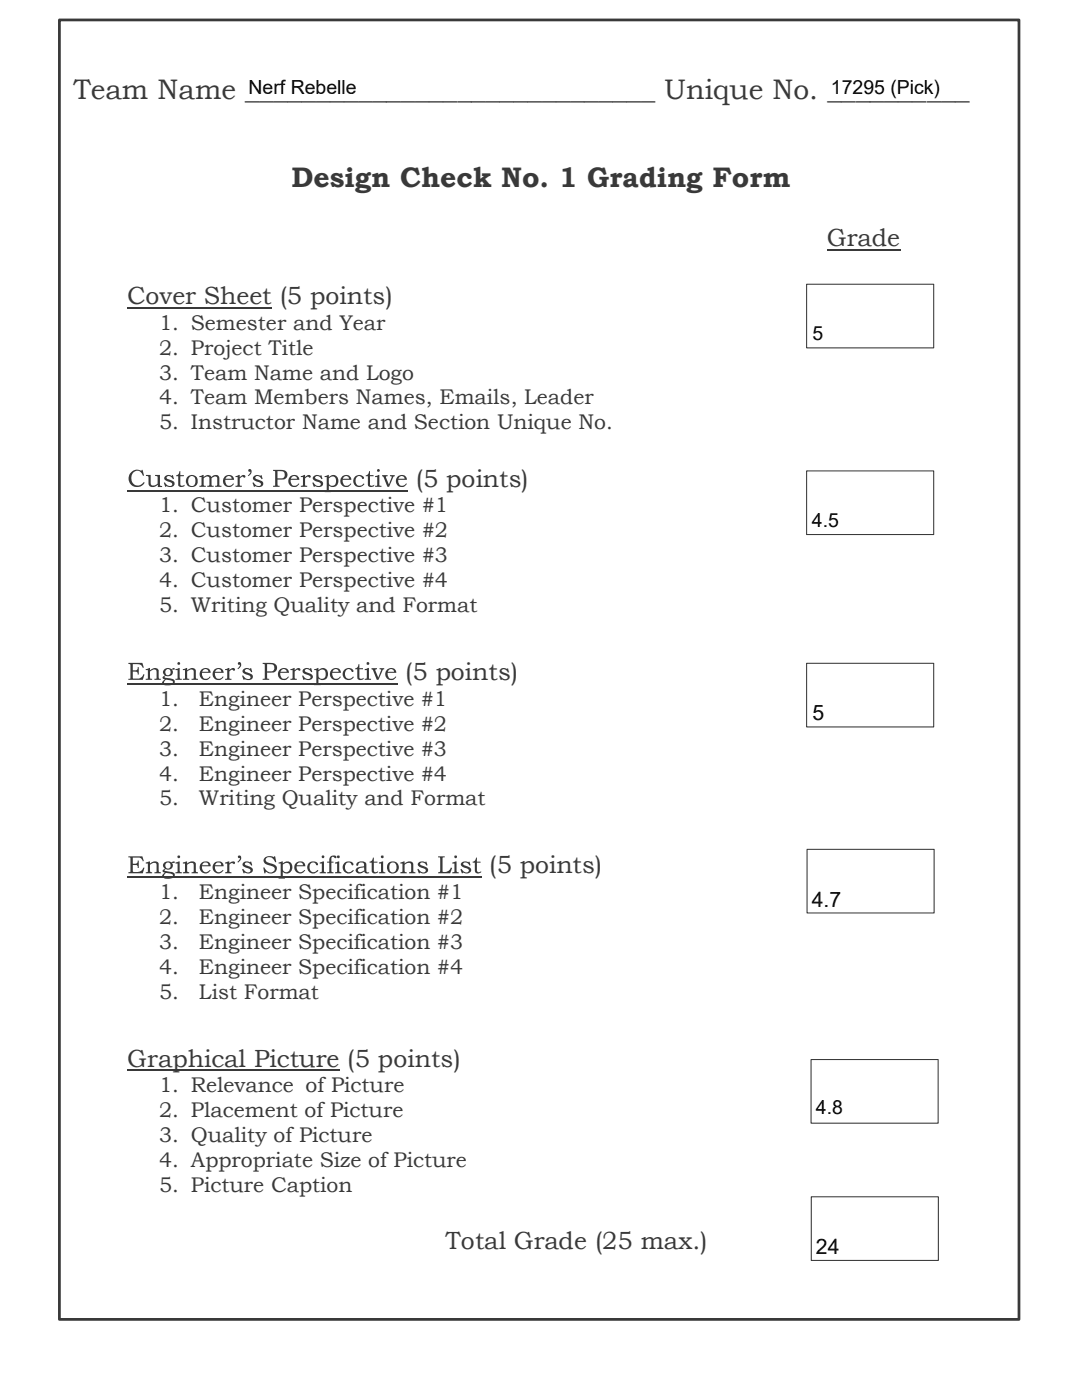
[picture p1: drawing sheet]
<svg xmlns="http://www.w3.org/2000/svg" width="216mm" height="279mm" viewBox="0 0 216 279" stroke-linecap="round" stroke-linejoin="round" font-family="sans-serif">
<path d="M165.1 49.9h14.6M25.4 61.5h28.9" fill="none" stroke="#393939" stroke-width=".34"/>
<g fill="#393939">
<path d="M26.3 94.2a1.56 1.56 0 0 1 1.9-.2l.1-.2h.1l.3 1.1-.2 .1a1.16 1.16 0 0 0-1.2-1.1 1.16 1.16 0 0 0-1.1 1.2 1.35 1.35 0 0 0 .8 1.7 1.35 1.35 0 0 0 1.7-.6l.2 .2a1.73 1.73 0 0 1-2.7 .4 1.73 1.73 0 0 1 .1-2.6z"/>
<path d="M29.1 94.8h1v1.6a.66 .66 0 0 0 .5 .6 .66 .66 0 0 0 .7-.4l.2-.1v-1.4l-.6-.1v-.2h1v2l.1 .2h.3v.2h-.8v-.5a1.14 1.14 0 0 1-1.8 .1l-.1-1.6-.1-.2h-.4z"/>
<path d="M32.9 95.1a1 1 0 0 1 1.3-.1l.3-.2 .2 .8h-.2a.72 .72 0 0 0-.5-.6 .72 .72 0 0 0-.8 .3l.2 .3 .8 .2a.69 .69 0 0 1 .6 .8 .69 .69 0 0 1-.8 .6l-.8-.2-.1 .2h-.1l-.3-.8 .2-.1a.83 .83 0 0 0 .6 .6 .83 .83 0 0 0 .9-.3l-.2-.3-1.3-.5-.1-.4z"/>
<path d="M35.8 94h.2v.8h.7v.2h-.7v1.5a.44 .44 0 0 0 .3 .5 .44 .44 0 0 0 .5-.3 .59 .59 0 0 1-.8 .5l-.4-.4v-1.8h-.5v-.1l.5-.3z"/>
<path d="M39.8 95l.8-.2v.4a.89 .89 0 0 1 1.6 0 .86 .86 0 0 1 .9-.4 .86 .86 0 0 1 .7 .7v1.3v.1h.4v.3h-1.3v-.3h.3l.1-.2v-1.2a.5 .5 0 0 0-.3-.4 .5 .5 0 0 0-.6 .2l-.2 .2v1.1a.31 .31 0 0 0 .1 .3 .31 .31 0 0 0 .3 0v.3h-1.2v-.3h.3l.1-.2v-1.1a.53 .53 0 0 0-.4-.5 .53 .53 0 0 0-.6 .2l-.2 .2v1.3l.2 .1h.3v.3h-1.3v-.3h.3l.1-.3v-1.4h-.4z"/>
<path d="M47 95l.8-.2v.5a.63 .63 0 0 1 .6-.5 .63 .63 0 0 1 .6 .3l-.3 .2a.49 .49 0 0 0-.5-.2 .49 .49 0 0 0-.4 .4v1.1a.29 .29 0 0 0 .1 .3 .29 .29 0 0 0 .4 0v.3h-1.3v-.3h.3l.1-.3v-1.4h-.4z"/>
<path d="M49.6 93.7a.53 .53 0 0 1 .6 .3 .53 .53 0 0 1-.2 .7l-.4 .3-.2-.1 .5-.5v-.3a.29 .29 0 0 1-.3-.1 .29 .29 0 0 1 0-.3z"/>
<path d="M50.6 95.1a1 1 0 0 1 1.3-.1l.3-.2 .2 .8h-.2a.72 .72 0 0 0-.5-.6 .72 .72 0 0 0-.8 .3l.2 .3 .8 .2a.69 .69 0 0 1 .6 .8 .69 .69 0 0 1-.9 .6l-.7-.2-.1 .2h-.1l-.3-.8 .2-.1a.83 .83 0 0 0 .6 .6 .83 .83 0 0 0 .9-.3l-.2-.3-1.3-.5-.1-.4z"/>
<path d="M60 95l.9-.2v.5a.63 .63 0 0 1 .5-.5 .63 .63 0 0 1 .6 .3 .21 .21 0 0 1-.1 .2 .21 .21 0 0 1-.3 0l-.3-.1-.4 .3v1.1a.28 .28 0 0 0 .1 .3 .28 .28 0 0 0 .3 0v.3h-1.3v-.3h.4l.1-.3v-1.4h-.5z"/>
<path d="M62.5 95.1a1.05 1.05 0 0 1 1.4-.1l.1-.2h.1l.2 .8h-.2a.72 .72 0 0 0-.5-.6 .72 .72 0 0 0-.7 .3v.2l.9 .3a.69 .69 0 0 1 .7 .8 .69 .69 0 0 1-.9 .6l-.7-.2-.3 .2-.3-.8 .2-.1a.83 .83 0 0 0 .6 .6 .83 .83 0 0 0 .9-.3l-.2-.3-1.2-.5-.2-.4z"/>
<path d="M70.9 95.1a1.04 1.04 0 0 1 1.7 .4l-.2 .1a.74 .74 0 0 0-.9-.5 .74 .74 0 0 0-.5 .9 .85 .85 0 0 0 .5 .9 .85 .85 0 0 0 1.1-.4l.1 .1a1.22 1.22 0 0 1-1.8 .3 1.22 1.22 0 0 1 0-1.8z"/>
<path d="M73.7 94h.1v.8h.7v.2h-.7v1.5a.44 .44 0 0 0 .4 .5 .44 .44 0 0 0 .5-.3 .61 .61 0 0 1-.9 .5l-.4-.4v-1.8h-.4v-.1l.5-.4z"/>
<path d="M76.2 94.8h1.1v.2l-.2 .1-.1 .2 .6 1.4 .5-1.4v-.2l-.3-.1v-.2h1v.2l-.3 .2-.9 2h-.3l-.8-2-.3-.2z"/>
<path d="M37 96a1.25 1.25 0 0 0 2.5 0 1.25 1.25 0 0 0-2.5 0zM37.9 95.1a.81 .81 0 0 1 .9 .2 .81 .81 0 0 1 .2 .9 .74 .74 0 0 1-.9 .8 .74 .74 0 0 1-.6-1l.2-.6z"/>
<path d="M44.9 95.1a1.2 1.2 0 0 0 0 1.8 1.2 1.2 0 0 0 1.8-.3l-.2-.1a.86 .86 0 0 1-1.1 .4 .86 .86 0 0 1-.4-1.1h1.7a1.05 1.05 0 0 0-.7-1 1.05 1.05 0 0 0-1.1 .3zM45.3 95.1a.58 .58 0 0 1 .6-.1 .58 .58 0 0 1 .3 .5h-1.2z"/>
<path d="M54.5 93.8v.2l.4 .1v2.8h-.4v.3h1.3v-.3h-.4v-1.2h.6a1 1 0 0 0 1.4-.8 1 1 0 0 0-1.2-1.1zM55.4 94h.4a.75 .75 0 0 1 1 .7 .75 .75 0 0 1-.9 .8h-.5z"/>
<path d="M57.9 95.1a1.2 1.2 0 0 0 0 1.8 1.2 1.2 0 0 0 1.8-.3l-.1-.1a.86 .86 0 0 1-1.2 .4 .86 .86 0 0 1-.4-1.1h1.7a1.05 1.05 0 0 0-.6-1 1.05 1.05 0 0 0-1.2 .3zM58.3 95.1a.58 .58 0 0 1 .6-.1 .58 .58 0 0 1 .4 .5h-1.3z"/>
<path d="M64.8 95v.2h.4v2.7l-.4 .1v.2h1.2v-.2l-.4-.1v-1a1.17 1.17 0 0 0 1.9-.6 1.17 1.17 0 0 0-1.4-1.4l-.5 .3v-.4zM65.6 95.5a.82 .82 0 0 1 1.1-.3 .82 .82 0 0 1 .3 1.1 .71 .71 0 0 1-.7 .7 .71 .71 0 0 1-.7-.7z"/>
<path d="M68.3 95.1a1.2 1.2 0 0 0 0 1.8 1.2 1.2 0 0 0 1.8-.3l-.2-.1a.86 .86 0 0 1-1.1 .4 .86 .86 0 0 1-.4-1.1h1.7a1.05 1.05 0 0 0-.7-1 1.05 1.05 0 0 0-1.1 .3zM68.7 95.1a.58 .58 0 0 1 .6-.1 .58 .58 0 0 1 .3 .5h-1.2z"/>
<path d="M75.2 93.9a.3 .3 0 0 0 .6 0 .3 .3 0 0 0-.6 0zM74.8 95v.2h.5v1.7h-.5v.3h1.3v-.3h-.3l-.1-.1v-2z"/>
<path d="M79.4 95.1a1.2 1.2 0 0 0 0 1.8 1.2 1.2 0 0 0 1.8-.3l-.2-.1a.86 .86 0 0 1-1.1 .4 .86 .86 0 0 1-.4-1.1h1.7a1.05 1.05 0 0 0-.7-1 1.05 1.05 0 0 0-1.1 .3zM79.8 95.1a.58 .58 0 0 1 .6-.1 .58 .58 0 0 1 .3 .5h-1.2z"/>
</g>
<path d="M25.4 98h56" fill="none" stroke="#393939" stroke-width=".34"/>
<g fill="#393939">
<path d="M25.6 132.3h2.8l.3 .9-.2 .1a.98 .98 0 0 0-1.2-.8h-.8v1.3l.8-.1 .2-.6h.2v1.5h-.2a.47 .47 0 0 0-.6-.6h-.4l.1 1.4a2.21 2.21 0 0 0 1.8-.4l.2-.5 .2 .1-.3 1.1h-2.9v-.2l.4-.1v-2.7l-.4-.2z"/>
<path d="M29.1 133.5l.8-.2v.5a.95 .95 0 0 1 1-.5 .95 .95 0 0 1 .8 .6v1.5l.4 .1v.2h-1.3v-.2l.4-.2v-1.1a.56 .56 0 0 0-.3-.6 .56 .56 0 0 0-.7 .2l-.3 .2v1.1l.1 .3 .4 .1v.2h-1.3v-.2l.4-.2v-1.6h-.4z"/>
<path d="M36.5 133.5l.8-.2v.5a.95 .95 0 0 1 1-.5 .95 .95 0 0 1 .8 .6v1.5l.4 .1v.2h-1.3v-.2l.5-.2v-1.1a.56 .56 0 0 0-.4-.6 .56 .56 0 0 0-.7 .2l-.3 .2v1.1l.1 .3 .4 .1v.2h-1.3v-.2l.4-.2v-1.6h-.4z"/>
<path d="M44.9 133.5l.9-.2v.5a.63 .63 0 0 1 .5-.5 .63 .63 0 0 1 .6 .3l-.3 .3a.49 .49 0 0 0-.5-.2 .49 .49 0 0 0-.3 .3v1.1a.28 .28 0 0 0 0 .4 .28 .28 0 0 0 .4 0v.2h-1.3v-.2l.4-.1v-.3v-1.4h-.4z"/>
<path d="M47.5 132.2a.53 .53 0 0 1 .7 .3 .53 .53 0 0 1-.3 .7l-.4 .4-.1-.2 .4-.5 .1-.2a.29 .29 0 0 1-.4-.1 .29 .29 0 0 1 0-.4z"/>
<path d="M48.5 133.6a1 1 0 0 1 1.4-.1l.2-.1 .2 .7-.2 .1a.72 .72 0 0 0-.5-.6 .72 .72 0 0 0-.7 .2l.2 .3 .7 .3a.69 .69 0 0 1 .6 .8 .69 .69 0 0 1-.8 .5l-.8-.2v.2h-.2l-.3-.8 .2-.1a.83 .83 0 0 0 .6 .7 .83 .83 0 0 0 .9-.3l-.2-.3-1.3-.6-.1-.4z"/>
<path d="M58 133.5l.8-.2v.5a.63 .63 0 0 1 .5-.5 .63 .63 0 0 1 .6 .3v.1a.35 .35 0 0 1-.5-.1l-.6 .4v1.1a.29 .29 0 0 0 .1 .3 .29 .29 0 0 0 .3 .1v.2h-1.2v-.2l.3-.1 .1-.3v-1.4h-.4z"/>
<path d="M60.4 133.6a1.04 1.04 0 0 1 1.4-.1l.1-.1h.2l.2 .7-.2 .1a.72 .72 0 0 0-.5-.6 .72 .72 0 0 0-.8 .2l.2 .3 .7 .3a.7 .7 0 0 1 .7 .8 .7 .7 0 0 1-.9 .5l-.7-.2-.1 .2h-.2l-.2-.8 .2-.1a.83 .83 0 0 0 .6 .7 .83 .83 0 0 0 .9-.3l-.2-.3-1.3-.6-.1-.4z"/>
<path d="M68.6 133.7a1.06 1.06 0 0 1 1.1-.4 1.06 1.06 0 0 1 .8 .7l-.2 .1a.78 .78 0 0 0-1.3-.3 .96 .96 0 0 0-.1 1.2 .96 .96 0 0 0 1.1 .4l.4-.4 .2 .1a1.21 1.21 0 0 1-1.7 .4 1.21 1.21 0 0 1-.3-1.8z"/>
<path d="M71.5 132.5h.2v.9h.7v.2h-.7v1.4a.44 .44 0 0 0 .3 .5 .44 .44 0 0 0 .6-.2 .59 .59 0 0 1-.9 .4l-.4-.2v-1.9h-.4v-.2l.4-.2z"/>
<path d="M74.1 133.4h1.1v.2h-.2l-.1 .2 .6 1.4 .6-1.5-.4-.1v-.2h1v.2l-.3 .1-.9 2h-.3l-.8-1.9-.3-.2z"/>
<path d="M32.8 133.6l-.3 .6 .4 .6-.1 .1a.37 .37 0 0 0-.4 .4 .37 .37 0 0 0 .5 .3 .58 .58 0 0 0-.5 .5 .58 .58 0 0 0 .4 .6 2.22 2.22 0 0 0 2.1-.4 .77 .77 0 0 0-.9-.9l-1.1-.2v-.2l.2-.1a.94 .94 0 0 0 1.1-.1 .94 .94 0 0 0 .2-1.2h.2a.18 .18 0 0 0 .3 0 .18 .18 0 0 0-.1-.3l-.6 .3-.5-.3h-.5zM33 134.1a.57 .57 0 0 1 1.1 0 .57 .57 0 0 1-1.1 0zM33.1 135.6l1 .2a.34 .34 0 0 1 .4 .2 .34 .34 0 0 1-.2 .4l-.4 .2a1.03 1.03 0 0 1-1.2-.4z"/>
<path d="M35.4 132.4a.28 .28 0 0 0 .5 0 .28 .28 0 0 0-.5 0zM35 133.5v.2h.4v1.7l-.4 .1v.2h1.3v-.2h-.3l-.1-.3v-1.9z"/>
<path d="M40.2 133.6a1.19 1.19 0 0 0 0 1.8 1.19 1.19 0 0 0 1.8-.3l-.1-.1a.86 .86 0 0 1-1.2 .4 .86 .86 0 0 1-.4-1.1h1.7a1.04 1.04 0 0 0-.6-1 1.04 1.04 0 0 0-1.2 .3zM40.6 133.7a.58 .58 0 0 1 .6-.1 .58 .58 0 0 1 .4 .5h-1.3z"/>
<path d="M42.8 133.6a1.2 1.2 0 0 0 0 1.8 1.2 1.2 0 0 0 1.8-.3l-.2-.1a.86 .86 0 0 1-1.1 .4 .86 .86 0 0 1-.4-1.1h1.7a1.05 1.05 0 0 0-.7-1 1.05 1.05 0 0 0-1.1 .3zM43.2 133.7a.58 .58 0 0 1 .6-.1 .58 .58 0 0 1 .4 .5h-1.3z"/>
<path d="M52.4 132.3v.2l.4 .1v2.8l-.4 .1v.2h1.3v-.2l-.4-.1v-1.2h.6a1 1 0 0 0 1.4-.8 1 1 0 0 0-1.2-1.1zM53.3 132.5h.4a.75 .75 0 0 1 1 .7 .75 .75 0 0 1-.9 .8h-.5z"/>
<path d="M55.9 133.6a1.19 1.19 0 0 0-.1 1.8 1.19 1.19 0 0 0 1.9-.3l-.2-.1a.86 .86 0 0 1-1.1 .4 .86 .86 0 0 1-.5-1.1h1.8a1.04 1.04 0 0 0-.7-1 1.04 1.04 0 0 0-1.1 .3zM56.2 133.7a.58 .58 0 0 1 .6-.1 .58 .58 0 0 1 .4 .5h-1.2z"/>
<path d="M62.7 133.5v.2h.4v2.7l-.4 .1v.2h1.3v-.2a.29 .29 0 0 1-.4 0 .29 .29 0 0 1-.1-.3v-.8a1.17 1.17 0 0 0 1.9-.6 1.17 1.17 0 0 0-1.3-1.4l-.6 .3v-.4zM63.5 134a.83 .83 0 0 1 1.2-.3 .83 .83 0 0 1 .3 1.1 .71 .71 0 0 1-.8 .7 .71 .71 0 0 1-.7-.7z"/>
<path d="M66.2 133.6a1.19 1.19 0 0 0 0 1.8 1.19 1.19 0 0 0 1.8-.3l-.1-.1a.86 .86 0 0 1-1.2 .4 .86 .86 0 0 1-.4-1.1h1.7a1.04 1.04 0 0 0-.6-1 1.04 1.04 0 0 0-1.2 .3zM66.6 133.7a.58 .58 0 0 1 .6-.1 .58 .58 0 0 1 .4 .5h-1.3z"/>
<path d="M73.1 132.4a.3 .3 0 0 0 .6 0 .3 .3 0 0 0-.6 0zM72.8 133.5v.2h.4v1.6l-.1 .2h-.3v.2h1.2v-.2l-.4-.1v-2.1z"/>
<path d="M77.3 133.6a1.19 1.19 0 0 0 0 1.8 1.19 1.19 0 0 0 1.8-.3l-.2-.1a.86 .86 0 0 1-1.1 .4 .86 .86 0 0 1-.5-1.1h1.8a1.04 1.04 0 0 0-.7-1 1.04 1.04 0 0 0-1.1 .3zM77.6 133.7a.58 .58 0 0 1 .7-.1 .58 .58 0 0 1 .3 .5h-1.2z"/>
</g>
<path d="M25.4 136.5h53.9" fill="none" stroke="#393939" stroke-width=".34"/>
<g fill="#393939">
<path d="M25.6 170.9h2.8l.3 .9-.2 .1a.9 .9 0 0 0-1.2-.7h-.8v1.2l.8-.1 .2-.6h.2v1.5h-.2a.45 .45 0 0 0-.1-.4 .45 .45 0 0 0-.5-.2h-.4l.1 1.4a1.94 1.94 0 0 0 1.8-.4l.2-.5 .2 .1-.3 1.1h-2.9v-.2l.4-.2v-2.6l-.1-.2h-.3z"/>
<path d="M29.1 172.1l.8-.2v.4a1.05 1.05 0 0 1 1.8 .1v1.5l.4 .2v.2h-1.3v-.2l.4-.2v-1.1a.55 .55 0 0 0-.3-.6 .55 .55 0 0 0-.7 .2l-.3 .2v1.1l.2 .3 .3 .1v.2h-1.3v-.2l.4-.2v-1.6h-.4z"/>
<path d="M36.5 172.1l.8-.2v.4a1.05 1.05 0 0 1 1.8 .1v1.5l.4 .2v.2h-1.3v-.2l.5-.2v-1.1a.55 .55 0 0 0-.4-.6 .55 .55 0 0 0-.7 .2l-.3 .2v1.1l.2 .3 .3 .1v.2h-1.3v-.2l.4-.2v-1.6h-.4z"/>
<path d="M44.9 172.1l.9-.2v.4a.58 .58 0 0 1 .5-.4 .58 .58 0 0 1 .6 .4 .32 .32 0 0 1-.6 0l-.5 .3v1.1a.29 .29 0 0 0 .1 .3 .29 .29 0 0 0 .3 .1v.2h-1.3v-.2l.4-.1v-.3v-1.4h-.4z"/>
<path d="M47.5 170.8a.54 .54 0 0 1 .7 .4 .54 .54 0 0 1-.4 .6l-.3 .4-.1-.2 .4-.5 .1-.3a.27 .27 0 0 1-.4 0 .27 .27 0 0 1 0-.4z"/>
<path d="M48.5 172.2a1.14 1.14 0 0 1 1.4-.1l.2-.1 .2 .7-.2 .1a.71 .71 0 0 0-.5-.6 .71 .71 0 0 0-.7 .2v.2a1.93 1.93 0 0 1 1.6 1 1.02 1.02 0 0 1-1.7 .5v.2h-.2l-.3-.8 .2-.1a.92 .92 0 0 0 1.5 .5l-.2-.5-1.3-.6-.1-.3z"/>
<path d="M52.8 171.2a1.64 1.64 0 0 1 1.8-.1l.1-.2h.2l.2 1.1-.2 .1a1.07 1.07 0 0 0-.7-1 1.07 1.07 0 0 0-1.2 .4 .68 .68 0 0 0 .7 .7l.6 .2a.99 .99 0 0 1 1 1.1 .99 .99 0 0 1-1.3 .8l-.5-.1-.5-.3v.4h-.3l-.2-1.2h.2a1.14 1.14 0 0 0 .9 .9 1.14 1.14 0 0 0 1.2-.4v-.3l-.2-.3-1.1-.4a.86 .86 0 0 1-.8-.5 .86 .86 0 0 1 .1-.9z"/>
<path d="M61.6 172.3a1.09 1.09 0 0 1 1.9 .3l-.3 .1a.72 .72 0 0 0-.9-.6 .72 .72 0 0 0-.5 1 .86 .86 0 0 0 .5 .9 .86 .86 0 0 0 1.1-.4l.1 .1a1.22 1.22 0 0 1-1.7 .4 1.22 1.22 0 0 1-.2-1.8z"/>
<path d="M66 170.9a.69 .69 0 0 1 1.1 .2 .37 .37 0 0 1-.6-.1h-.2l-.2 .3v.7h.4v.2h-.4v1.5l.1 .3 .3 .1v.2h-1.2v-.2l.4-.2v-1.7h-.4v-.2h.4v-.7z"/>
<path d="M68.6 172.3a1.08 1.08 0 0 1 1.9 .3l-.2 .1a.76 .76 0 0 0-.9-.5 .76 .76 0 0 0-.6 .9 .86 .86 0 0 0 .6 .9 .86 .86 0 0 0 1-.4l.2 .1a1.22 1.22 0 0 1-1.7 .4 1.22 1.22 0 0 1-.3-1.8z"/>
<path d="M74.4 171.2h.2v.8h.7v.2h-.7v1.4a.45 .45 0 0 0 .3 .5 .45 .45 0 0 0 .5-.2 .65 .65 0 0 1-.7 .4 .65 .65 0 0 1-.5-.6v-1.5h-.5v-.2l.5-.3z"/>
<path d="M79.9 172.1l.8-.2v.4a1.05 1.05 0 0 1 1.8 .1v1.5l.4 .2v.2h-1.3v-.2l.3-.1 .1-.1v-1.1a.62 .62 0 0 0-.4-.6 .62 .62 0 0 0-.7 .3l-.2 .1v1.3l.2 .1 .3 .1v.2h-1.3v-.2l.4-.2v-1.6h-.4z"/>
<path d="M83.5 172.2a1.2 1.2 0 0 1 1.4-.1l.2-.1 .2 .7-.2 .1a.71 .71 0 0 0-.5-.6 .71 .71 0 0 0-.8 .2l.1 .2a1.88 1.88 0 0 1 1.5 1 .99 .99 0 0 1-1.6 .5l-.2 .2-.3-.8 .2-.1a.92 .92 0 0 0 1.4 .5l.1-.3-.2-.2-1.3-.6-.1-.3z"/>
<path d="M87.4 170.9h1.3v.2l-.4 .1v2.7a1.12 1.12 0 0 0 1.7-.8l.2 .1-.4 1.1h-2.4v-.2l.4-.1v-.2v-2.4v-.3h-.4z"/>
<path d="M92.1 172.2a1.2 1.2 0 0 1 1.4-.1l.2-.1 .2 .7-.2 .1a.71 .71 0 0 0-.5-.6 .71 .71 0 0 0-.8 .2l.1 .2a1.88 1.88 0 0 1 1.5 1 .99 .99 0 0 1-1.6 .5l-.2 .2-.3-.8 .2-.1a.92 .92 0 0 0 1.4 .5v-.3l-.1-.2-1.3-.6-.2-.3z"/>
<path d="M95 171.2h.2v.8h.7v.2h-.7v1.4a.45 .45 0 0 0 .3 .5 .45 .45 0 0 0 .5-.2 .65 .65 0 0 1-.7 .4 .65 .65 0 0 1-.6-.6v-1.5h-.4v-.2l.5-.3z"/>
<path d="M32.8 172.2l-.3 .5 .4 .7a.39 .39 0 0 0-.4 .4 .39 .39 0 0 0 .4 .4 .58 .58 0 0 0-.5 .5 .58 .58 0 0 0 .4 .6 1.99 1.99 0 0 0 2.1-.5 .73 .73 0 0 0-.9-.8l-1.1-.2v-.2l.2-.2a.93 .93 0 0 0 1.1 0 .93 .93 0 0 0 .2-1.2h.2a.19 .19 0 0 0 .3 0 .19 .19 0 0 0-.1-.3 .19 .19 0 0 0-.2 0l-.4 .2-.5-.2h-.5zM33 172.7a.57 .57 0 0 1 1.1 0 .57 .57 0 0 1-1.1 0zM33.1 174.2l1.4 .3a.53 .53 0 0 1-.2 .6 .53 .53 0 0 1-.6 .1 .74 .74 0 0 1-.9-.6z"/>
<path d="M35.4 171a.28 .28 0 0 0 .5 0 .28 .28 0 0 0-.5 0zM35 172.1v.2h.4v1.6l-.4 .2v.2h1.3v-.2l-.3-.1-.1-.2v-1.9z"/>
<path d="M40.1 172.3a1.2 1.2 0 0 0 .2 1.8 1.2 1.2 0 0 0 1.7-.4l-.1-.1a.86 .86 0 0 1-1.2 .4 .86 .86 0 0 1-.4-1.1h1.7a1.06 1.06 0 0 0-.7-1 1.06 1.06 0 0 0-1.2 .4zM40.6 172.2a.6 .6 0 0 1 .6 0 .6 .6 0 0 1 .4 .5h-1.3z"/>
<path d="M42.8 172.2a1.2 1.2 0 0 0 0 1.8 1.2 1.2 0 0 0 1.8-.3l-.2-.1a.86 .86 0 0 1-1.1 .4 .86 .86 0 0 1-.4-1.1h1.7a1.04 1.04 0 0 0-.6-1 1.04 1.04 0 0 0-1.2 .3zM43.2 172.2a.6 .6 0 0 1 .6 0 .6 .6 0 0 1 .4 .5h-1.3z"/>
<path d="M55.6 172.1v.2h.4v2.7l-.4 .1v.2h1.3v-.2h-.4l-.1-.2v-.9a1.17 1.17 0 0 0 1.9-.5 1.17 1.17 0 0 0-1.2-1.6l-.7 .4v-.4zM56.4 172.6a.82 .82 0 0 1 1.1-.3 .82 .82 0 0 1 .3 1.1 .71 .71 0 0 1-.7 .7 .71 .71 0 0 1-.7-.7z"/>
<path d="M59 172.3a1.2 1.2 0 0 0 .2 1.8 1.2 1.2 0 0 0 1.7-.4l-.2-.1a.86 .86 0 0 1-1.1 .4 .86 .86 0 0 1-.4-1.1h1.7a1.06 1.06 0 0 0-.7-1 1.06 1.06 0 0 0-1.2 .4zM59.5 172.2a.6 .6 0 0 1 .6 0 .6 .6 0 0 1 .4 .5h-1.3z"/>
<path d="M64.2 171a.28 .28 0 0 0 .5 0 .28 .28 0 0 0-.5 0zM63.8 172.1v.2h.4v1.6v.1l-.4 .1v.2h1.3v-.2l-.5-.2v-2z"/>
<path d="M67.2 171a.3 .3 0 0 0 .6 0 .3 .3 0 0 0-.6 0zM66.8 172.1v.2h.5v1.6l-.5 .2v.2h1.3v-.2l-.3-.1-.1-.2v-1.9z"/>
<path d="M71.3 172.1l-.2 .5 .1 .2 .2-.1a.62 .62 0 0 1 .7-.6 .62 .62 0 0 1 .5 .8 1.74 1.74 0 0 0-1.6 .7 .86 .86 0 0 0 .6 .7 .86 .86 0 0 0 .9-.3l.2-.1a.62 .62 0 0 0 1 .3v-.1a.38 .38 0 0 1-.5-.1 .38 .38 0 0 1-.1-.3v-1a.98 .98 0 0 0-1.5-.7zM71.5 173.5l.3-.2 .8-.2 .1 .6a.86 .86 0 0 1-1.2 .2z"/>
<path d="M76 171a.28 .28 0 0 0 .5 0 .28 .28 0 0 0-.5 0zM75.6 172.1v.2h.4v1.6l-.4 .2v.2h1.3v-.2l-.3-.1-.1-.2v-1.9z"/>
<path d="M77.1 173.1a1.25 1.25 0 0 0 2.5 0 1.25 1.25 0 0 0-2.5 0zM77.9 172.3a.79 .79 0 0 1 1 0 .79 .79 0 0 1 .2 1 .74 .74 0 0 1-.8 .8 .74 .74 0 0 1-.6-1z"/>
<path d="M90.6 171a.3 .3 0 0 0 .6 0 .3 .3 0 0 0-.6 0zM90.3 172.1v.2h.4v1.6l-.1 .1-.3 .1v.2h1.2v-.2l-.3-.1-.1-.2v-1.9z"/>
</g>
<path d="M25.4 175h70.7M25.4 213.6h42.4" fill="none" stroke="#393939" stroke-width=".34"/>
<path d="M161.8 238.8h25.5v12.7h-25.5z" fill="#fff"/>
<path d="M161.9 238.8h25.3v12.7h-25.3z" fill="none" stroke="#393939" stroke-width=".21"/>
<path d="M11.9 4h191.4v259.3h-191.4z" fill="none" stroke="#393939" stroke-width=".55"/>
<path d="M161 169.5h25.4v12.7h-25.4z" fill="#fff"/>
<path d="M161 169.5h25.4v12.7h-25.4z" fill="none" stroke="#393939" stroke-width=".21"/>
<path d="M160.9 56.7h25.5v12.8h-25.5z" fill="#fff"/>
<path d="M161 56.7h25.3v12.7h-25.3z" fill="none" stroke="#393939" stroke-width=".21"/>
<path d="M161.8 211.5h25.4v12.7h-25.4z" fill="#fff"/>
<path d="M161.8 211.5h25.4v12.7h-25.4z" fill="none" stroke="#393939" stroke-width=".21"/>
<path d="M160.9 94h25.5v12.7h-25.5z" fill="#fff"/>
<path d="M161 94h25.3v12.7h-25.3z" fill="none" stroke="#393939" stroke-width=".21"/>
<path d="M160.9 132.3h25.5v12.8h-25.5z" fill="#fff"/>
<path d="M161 132.4h25.3v12.7h-25.3z" fill="none" stroke="#393939" stroke-width=".21"/>
<g font-size="5.6" fill="#393939">
<text x="14.6" y="19.8">Team Name _____________________________ Unique No. __________</text>
<text x="58.2" y="37.3">Design Check No. 1 Grading Form</text>
</g>
<g font-size="4.9" fill="#393939">
<text x="165" y="49.1">Grade</text>
<text x="25.4" y="60.7">Cover Sheet (5 points)</text>
<text x="82.9" y="97.2">(5 points)</text>
<text x="80.8" y="135.7">(5 points)</text>
<text x="97.6" y="174.3">(5 points)</text>
<text x="25.4" y="212.8">Graphical Picture (5 points)</text>
<text x="88.9" y="249.3">Total Grade (25 max.)</text>
</g>
<g font-size="4.2" fill="#393939">
<text x="31.7" y="65.8">1. Semester and Year</text>
<text x="31.7" y="70.8">2. Project Title</text>
<text x="31.7" y="75.8">3. Team Name and Logo</text>
<text x="31.7" y="80.7">4. Team Members Names, Emails, Leader</text>
<text x="31.7" y="85.7">5. Instructor Name and Section Unique No.</text>
<text x="31.7" y="102.3">1. Customer Perspective #1</text>
<text x="31.7" y="107.2">2. Customer Perspective #2</text>
<text x="31.7" y="112.2">3. Customer Perspective #3</text>
<text x="31.7" y="117.2">4. Customer Perspective #4</text>
<text x="31.7" y="122.1">5. Writing Quality and Format</text>
<text x="31.7" y="140.8">1.</text>
<text x="39.7" y="140.8">Engineer Perspective #1</text>
<text x="31.7" y="145.8">2.</text>
<text x="39.7" y="145.8">Engineer Perspective #2</text>
<text x="31.7" y="150.8">3.</text>
<text x="31.7" y="155.8">4.</text>
<text x="39.7" y="150.8">Engineer Perspective #3</text>
<text x="39.7" y="155.8">Engineer Perspective #4</text>
<text x="31.7" y="160.7">5.</text>
<text x="39.7" y="160.7">Writing Quality and Format</text>
<text x="31.7" y="179.4">1.</text>
<text x="39.7" y="179.4">Engineer Specification #1</text>
<text x="31.7" y="184.4">2.</text>
<text x="39.7" y="184.4">Engineer Specification #2</text>
<text x="31.7" y="189.4">3.</text>
<text x="39.7" y="189.4">Engineer Specification #3</text>
<text x="31.7" y="194.3">4.</text>
<text x="39.7" y="194.3">Engineer Specification #4</text>
<text x="31.7" y="199.3">5.</text>
<text x="39.7" y="199.3">List Format</text>
<text x="31.7" y="218">1. Relevance of Picture</text>
<text x="31.7" y="222.9">2. Placement of Picture</text>
<text x="31.7" y="227.9">3. Quality of Picture</text>
<text x="31.7" y="232.9">4. Appropriate Size of Picture</text>
<text x="31.7" y="237.9">5. Picture Caption</text>
</g>
<g font-size="4.2">
<text x="162.1" y="143.7">5</text>
<text x="162" y="181">4.7</text>
<text x="162.8" y="250.2">24</text>
</g>
<g font-size="3.9">
<text x="49.6" y="18.7">Nerf Rebelle</text>
<text x="165.8" y="18.7">17295 (Pick)</text>
<text x="162.1" y="67.8">5</text>
<text x="162" y="105.1">4.5</text>
<text x="162.8" y="222.4">4.8</text>
</g>
</svg>
